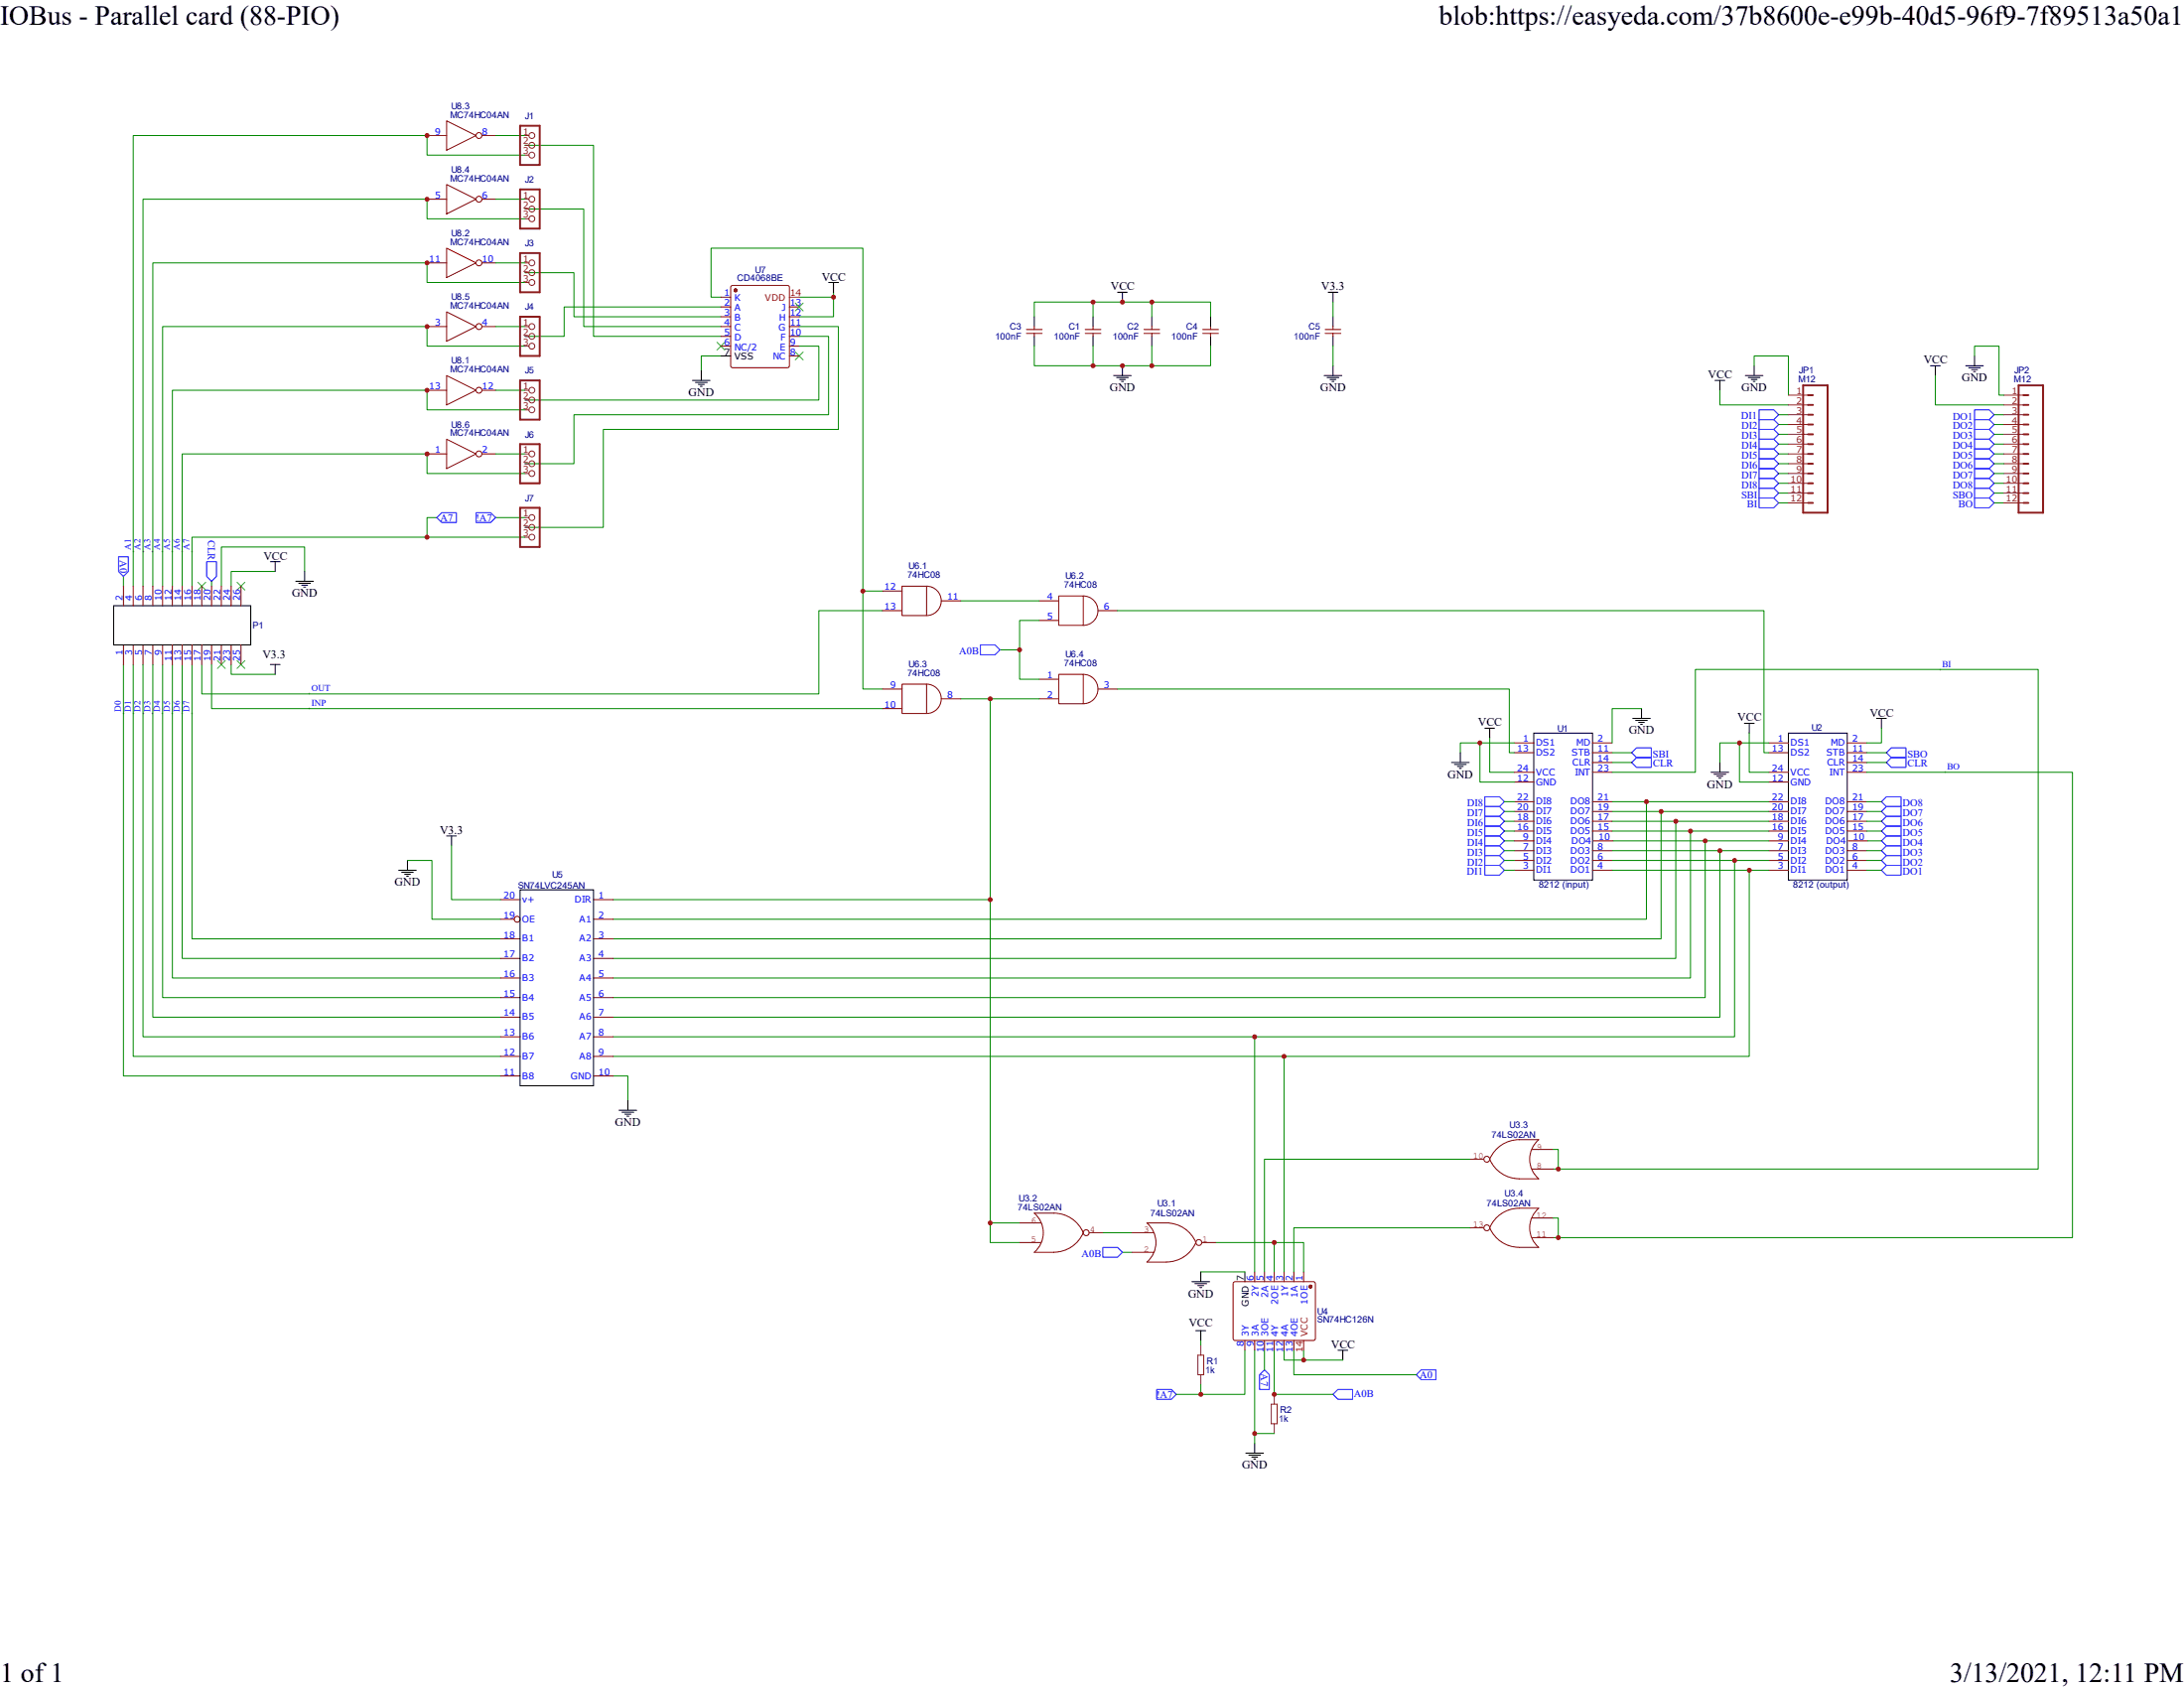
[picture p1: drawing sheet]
<svg xmlns="http://www.w3.org/2000/svg" width="279mm" height="216mm" viewBox="0 0 279 216" stroke-linecap="round" stroke-linejoin="round" font-family="sans-serif">
<g fill="none" stroke="#000" stroke-width=".13">
<path d="M106 36.1h1.3M106.6 36.1v1.3M143 37.4h1.2M143.6 37.4v1.2M169.9 37.4h1.3M170.5 37.4v1.2M88.6 48.7h2.2M89 48.9h1.5M89.3 49.2h.8M89.6 49.4h.2M89.7 47.4v1.3M92.2 45.5h1.3"/>
<path d="M132.3 40.5v1.3M132.3 43v1.3M139.8 40.5v1.3M139.8 43v1.3M142.5 48h2.2M142.8 48.3h1.5M143.2 48.5h.8M143.5 48.8h.2M143.6 46.8v1.2M147.4 40.5v1.3M147.4 43v1.3M154.9 40.5v1.3"/>
<path d="M154.9 43v1.3M169.4 48h2.3M169.8 48.3h1.5M170.2 48.5h.7M170.4 48.8h.3M170.5 40.5v1.3M170.5 43v1.3M170.5 46.8v1.2M219.4 48.7h1.3M220 48.7v1.2M223.3 48h2.2M223.7 48.3h1.5"/>
<path d="M224 48.5h.8M224.3 48.8h.2M224.4 46.8v1.2M247 46.8h1.2M247.6 46.8v1.2M251.5 46.8h2.2M251.9 47h1.5M252.2 47.3h.8M252.5 47.5h.2M252.6 45.5v1.3M34.6 71.8h1.2M35.2 71.8v1.3"/>
<path d="M37.8 74.3h2.3M38.2 74.6h1.5M38.6 74.8h.7M38.8 75.1h.3M39 73.1v1.2M34.6 85h1.2M35.2 85v1.2M185.7 97.5h2.2M186.1 97.8h1.5M186.4 98h.8M186.7 98.3h.2M186.8 96.3v1.2"/>
<path d="M190 93.1h1.2M190.6 93.1v1.3M196.2 93.8h7.5v18.8h-7.5zM208.9 91.9h2.2M209.2 92.1h1.6M209.6 92.4h.8M209.9 92.6h.2M210 90.6v1.3M218.9 98.8h2.3M219.3 99h1.5M219.6 99.3h.8M219.9 99.5h.2"/>
<path d="M220 97.5v1.3M223.2 92.5h1.2M223.8 92.5v1.3M228.8 93.8h7.5v18.8h-7.5zM240.1 91.9h1.2M240.7 91.9v1.2M51 111.3h2.3M51.4 111.6h1.5M51.8 111.8h.7M52 112.1h.3M52.1 110.1v1.2M57.1 106.9h1.3"/>
<path d="M57.8 106.9v1.3M66.5 113.8h9.4v25.1h-9.4zM79.2 142h2.2M79.6 142.3h1.5M79.9 142.5h.8M80.2 142.8h.2M80.3 140.8v1.2M152.5 163.9h2.2M152.9 164.2h1.5M153 170.2h1.2M153.2 164.4h.8M153.5 164.7h.2"/>
<path d="M153.6 162.7v1.2M153.6 170.2v1.3M171.2 172.7h1.2M171.8 172.7v1.3M159.4 185.9h2.2M159.8 186.1h1.5M160.1 186.4h.8M160.4 186.6h.2M160.5 184.6v1.3"/>
</g>
<g fill="none" stroke="#800" stroke-width=".13">
<path d="M54.6 17.3h2.5M57.1 15.5l3.8 1.8-3.8 1.9zM61.6 17.3h1.8M54.6 33.6h2.5M54.6 25.5h2.5M57.1 31.7l3.8 1.9-3.8 1.9zM57.1 23.6l3.8 1.9-3.8 1.9zM57.1 39.9l3.8 1.9-3.8 1.8zM61.6 33.6h1.8M61.6 25.5h1.8M92.2 38h1.3M92.2 39.3h1.3"/>
<path d="M93.5 36.6l.2-.1h7l.2 .1 .1 .2v10l-.1 .2h-.2h-7h-.2v-.2v-10zM101 39.3h1.2M54.6 58.1h2.5M54.6 49.9h2.5M54.6 41.8h2.5M57.1 56.2l3.8 1.9-3.8 1.8zM57.1 48l3.8 1.9-3.8 1.9zM61.6 58.1h1.8M61.6 49.9h1.8M61.6 41.8h1.8M92.2 41.8h1.3M92.2 40.5h1.3"/>
<path d="M92.2 43h1.3M92.2 44.3h1.3M101 41.8h1.2M101 40.5h1.2M101 43h1.2M101 44.3h1.2M101 45.5h1.2M131.3 42.6h2M131.3 42.1h2M132.3 41.8v.3M132.3 42.6v.4M138.8 42.6h2"/>
<path d="M138.8 42.1h2M139.8 41.8v.3M139.8 42.6v.4M146.4 42.6h2M146.4 42.1h2M147.4 41.8v.3M147.4 42.6v.4M153.9 42.6h2M153.9 42.1h2M154.9 41.8v.3M154.9 42.6v.4M169.5 42.6h2"/>
<path d="M169.5 42.1h2M170.5 41.8v.3M170.5 42.6v.4M112.9 75.6h2.5M112.9 78.1h2.5M115.4 75h3.1v3.7h-3.1zM118.5 75a1.88 1.88 0 0 1 1.9 1.9 1.88 1.88 0 0 1-1.9 1.8M120.4 76.9h2.5M132.9 76.9h2.6M132.9 79.4h2.6M135.5 76.2h3.1v3.8h-3.1zM138.6 76.2a1.88 1.88 0 0 1 1.9 1.9 1.88 1.88 0 0 1-1.9 1.9"/>
<path d="M140.5 78.1h2.5M112.9 88.1h2.5M112.9 90.6h2.5M115.4 87.5h3.1v3.8h-3.1zM118.5 87.5a1.88 1.88 0 0 1 1.9 1.9 1.88 1.88 0 0 1-1.9 1.9M120.4 89.4h2.5M132.9 89.4h2.6M132.9 86.9h2.6M135.5 86.2h3.1v3.8h-3.1zM138.6 86.2a1.88 1.88 0 0 1 1.9 1.9 1.88 1.88 0 0 1-1.9 1.9M140.5 88.1h2.5M193.7 95h2.5"/>
<path d="M193.7 96.3h2.5M193.7 98.8h2.5M203.7 95h2.5M203.7 96.3h2.5M203.7 97.5h2.5M203.7 98.8h2.5M226.3 95h2.5M226.3 96.3h2.5M226.3 98.8h2.5M236.3 95h2.5M236.3 96.3h2.5M236.3 97.5h2.5"/>
<path d="M236.3 98.8h2.5M64 115.1h2.5M64 117.6h1.8M75.9 115.1h2.5M75.9 117.6h2.5M193.7 111.3h2.5M193.7 110.1h2.5M193.7 108.8h2.5M193.7 107.6h2.5M193.7 100h2.5M193.7 106.3h2.5M193.7 105h2.5"/>
<path d="M193.7 103.8h2.5M193.7 102.5h2.5M203.7 111.3h2.5M203.7 110.1h2.5M203.7 108.8h2.5M203.7 106.3h2.5M203.7 105h2.5M203.7 103.8h2.5M203.7 102.5h2.5M203.9 107.6h2.5M226.3 111.3h2.5M226.3 110.1h2.5"/>
<path d="M226.3 108.8h2.5M226.3 107.6h2.5M226.3 100h2.5M226.3 106.3h2.5M226.3 105h2.5M226.3 103.8h2.5M226.3 102.5h2.5M236.3 111.3h2.5M236.3 110.1h2.5M236.3 108.8h2.5M236.3 106.3h2.5M236.3 105h2.5"/>
<path d="M236.3 103.8h2.5M236.3 102.5h2.5M236.4 107.6h2.5M64 120.1h2.5M64 122.6h2.5M64 125.1h2.5M64 127.6h2.5M64 130.1h2.5M64 132.6h2.5M64 135.1h2.5M64 137.6h2.5M75.9 120.1h2.5"/>
<path d="M75.9 122.6h2.5M75.9 125.1h2.5M75.9 127.6h2.5M75.9 130.1h2.5M75.9 132.6h2.5M75.9 135.1h2.5M75.9 137.6h2.5M157.8 164l.2-.1h10l.2 .1 .1 .2v7l-.1 .2-.2 .1h-10l-.2-.1v-.2v-7z"/>
<circle cx="61.3" cy="17.3" r=".38"/>
<circle cx="61.3" cy="25.5" r=".38"/>
<circle cx="61.3" cy="33.6" r=".38"/>
<circle cx="61.3" cy="49.9" r=".38"/>
<circle cx="61.3" cy="58.1" r=".38"/>
<circle cx="61.3" cy="41.8" r=".38"/>
<circle cx="66.2" cy="117.6" r=".38"/>
</g>
<g fill="none" stroke="#080" stroke-width=".13">
<path d="M63.4 17.3h3.8M67.2 18.6h8.7v24.4h16.3M67.2 19.8h-12.6v-2.5h-37.6v57.7M63.4 33.6h3.8M63.4 25.5h3.8M67.2 26.7h7.5v15.1h17.5M67.2 34.9h6.2v5.6h18.8M67.2 36.1h-12.6v-2.5h-35v41.4M67.2 28h-12.6v-2.5h-36.3v49.5M92.2 38h-1.2v-6.3h19.4v43.9h2.5M92.2 39.3h-20v3.7h-5M106.6 38v2.5h-4.4"/>
<path d="M106.6 37.4v.6h-4.4M139.8 38.6v1.9M147.4 38.6v1.9M170.5 38.6v1.9M63.4 58.1h3.8M63.4 49.9h3.8M63.4 41.8h3.8M67.2 52.4h-12.6v-2.5h-32.5v25.1M67.2 44.3h-12.6v-2.5h-33.8v33.2M92.2 45.5h-2.5v1.9M102.2 43h3.8v10h-32.6v6.3h-6.2M102.2 41.8h5.1v13.1h-30.1v12.6h-10"/>
<path d="M102.2 44.3h2.6v6.9h-37.6M132.3 40.5v-1.9h22.6v1.9M132.3 44.3v2.5h22.6v-2.5M139.8 44.3v2.5M147.4 44.3v2.5M170.5 44.3v2.5M220 49.9v1.9h8.8M224.4 46.8v-1.3h4.4v5M227.5 58.1h1.3M227.5 53h1.3M227.5 54.3h1.3M227.5 55.6h1.3"/>
<path d="M227.5 56.8h1.3M227.5 59.3h1.3M247.6 48v3.8h8.8M252.6 45.5v-1.2h3.1v6.2h.7M255.1 58.1h1.3M255.1 53h1.3M255.1 54.3h1.3M255.1 55.6h1.3M255.1 56.8h1.3M255.1 59.3h1.3M15.8 73.7v1.3M35.2 73.1h-5.6v1.9"/>
<path d="M39 73.1v-3.1h-10.7v5M54.6 68.7h-30v6.3M55.9 66.2h-1.3v2.5h12.6M63.4 66.2h3.8M67.2 60.6h-12.6v-2.5h-31.3v16.9M110.4 75.6v12.5h2.5M112.9 78.1h-8.1v10.7h-79v-3.8M122.9 76.9h10M132.9 79.4h-2.5v3.7M143 78.1h82.7v18.2h.6M227.5 60.6h1.3M227.5 61.8h1.3"/>
<path d="M227.5 63.1h1.3M227.5 64.3h1.3M255.1 60.6h1.3M255.1 61.8h1.3M255.1 63.1h1.3M255.1 64.3h1.3M15.8 85v52.6h48.2M17 85v50.1h47M18.3 85v47.6h45.7M19.6 85v45.1h44.4M20.8 85v42.6h43.2M22.1 85v40.1h41.9"/>
<path d="M23.3 85v37.6h40.7M24.6 85v35.1h39.4M27.1 85v5.6h85.8M29.6 85v1.2h5.6M122.9 89.4h10M126.7 89.4v25.7h-48.3M127.9 83.1h2.5v3.8h2.5M143 88.1h50.1v8.2h.6M186.8 96.3v-1.3h2.5v5h4.4M189.3 95h4.4M190.6 94.4v4.4h3.1M206.2 98.8h10.7v-13.2h43.8v63.9h-62"/>
<path d="M206.2 97.5h2.5M206.2 96.3h2.5M210 90.6h-3.8v4.4M220 97.5v-2.5h2.5v5h3.8M222.5 95h3.8M223.8 93.8v5h2.5M238.8 98.8h26.3v59.5h-66.4M238.8 97.5h2.5M238.8 96.3h2.5M240.7 93.1v1.9h-1.9M52.1 110.1h3.2v7.5h8.7M57.8 108.2v6.9h6.2"/>
<path d="M126.7 115.1v43.8h3.7M192.5 102.5h1.2M192.5 103.8h1.2M192.5 105h1.2M192.5 106.3h1.2M192.5 107.6h1.2M192.5 108.8h1.2M192.5 110.1h1.2M192.5 111.3h1.2M206.2 102.5h20.1M206.2 103.8h20.1M206.2 105h20.1"/>
<path d="M206.2 106.3h20.1M206.2 108.8h20.1M206.2 110.1h20.1M206.2 111.3h20.1M206.4 107.6h19.9M210.6 102.5v15.1h-132.2M212.5 103.8v16.3h-134.1M214.4 105v17.6h-136M216.3 106.3v18.8h-137.9M218.1 107.6v20h-139.7M220 108.8v21.3h-141.6M221.9 110.1v22.5h-143.5"/>
<path d="M223.8 111.3v23.8h-145.4M238.8 102.5h1.9M238.8 103.8h1.9M238.8 105h1.9M238.8 106.3h1.9M238.8 108.8h1.9M238.8 110.1h1.9M238.8 111.3h1.9M238.9 107.6h1.8M78.4 137.6h1.9v3.2M126.7 156.4h3.7M141.1 157.7h3.7"/>
<path d="M143.6 160.2h1.2"/>
</g>
<g fill="#000" stroke="#3c3" stroke-width=".13">
<path d="M101.7 38.8l1 1zM102.7 38.8l-1 1z"/>
<path d="M91.7 43.8l1 1zM92.7 43.8l-1 1z"/>
<path d="M101.7 45l1 1zM102.7 45l-1 1z"/>
<path d="M25.3 74.5l1 1zM25.3 75.5l1-1z"/>
<path d="M30.3 74.5l1 1zM30.3 75.5l1-1z"/>
<path d="M27.8 84.5l1 1zM27.8 85.5l1-1z"/>
<path d="M30.3 84.5l1 1zM30.3 85.5l1-1z"/>
</g>
<g fill="none" stroke="#8d2323" stroke-width=".25">
<path d="M66.5 16.1h2.5v5h-2.5zM66.5 24.2h2.5v5h-2.5zM66.5 32.4h2.5v5h-2.5zM66.5 40.5h2.5v5h-2.5zM66.5 48.7h2.5v5h-2.5zM66.5 56.8h2.5v5h-2.5zM230.7 49.3h3.1v16.3h-3.1zM231.3 56.8h.6M231.3 53h.6M231.3 51.8h.6M231.3 50.5h.6M231.3 55.6h.6"/>
<path d="M231.3 54.3h.6M231.3 58.1h.6M231.3 59.3h.6M258.2 49.3h3.2v16.3h-3.2zM258.9 56.8h.6M258.9 53h.6M258.9 51.8h.6M258.9 50.5h.6M258.9 55.6h.6M258.9 54.3h.6M258.9 58.1h.6M258.9 59.3h.6"/>
<path d="M66.5 64.9h2.5v5.1h-2.5zM231.3 61.8h.6M231.3 60.6h.6M231.3 63.1h.6M231.3 64.3h.6M258.9 61.8h.6M258.9 60.6h.6M258.9 63.1h.6M258.9 64.3h.6"/>
</g>
<g fill="none" stroke="#8d2323" stroke-width=".13">
<path d="M67.2 17.3h.5M67.2 18.6h.5M67.2 19.8h.5M67.2 33.6h.5M67.2 34.9h.5M67.2 36.1h.5M67.2 25.5h.5M67.2 26.7h.5M67.2 28h.5M67.2 58.1h.5M67.2 59.3h.5M67.2 49.9h.5"/>
<path d="M67.2 51.2h.5M67.2 52.4h.5M67.2 41.8h.5M67.2 43h.5M67.2 44.3h.5M228.8 58.1h2.5M228.8 59.3h2.5M228.8 50.5h2.5M228.8 51.8h2.5M228.8 53h2.5M228.8 54.3h2.5M228.8 55.6h2.5"/>
<path d="M228.8 56.8h2.5M256.4 58.1h2.5M256.4 59.3h2.5M256.4 50.5h2.5M256.4 51.8h2.5M256.4 53h2.5M256.4 54.3h2.5M256.4 55.6h2.5M256.4 56.8h2.5M67.2 66.2h.5M67.2 67.5h.5M67.2 68.7h.5"/>
<path d="M67.2 60.6h.5M228.8 60.6h2.5M228.8 61.8h2.5M228.8 63.1h2.5M228.8 64.3h2.5M256.4 60.6h2.5M256.4 61.8h2.5M256.4 63.1h2.5M256.4 64.3h2.5M162.6 179.6h.8v2.5h-.8zM163 182.1v1.3"/>
<circle cx="68" cy="17.3" r=".38"/>
<circle cx="68" cy="19.8" r=".38"/>
<circle cx="68" cy="18.6" r=".38"/>
<circle cx="68" cy="25.5" r=".38"/>
<circle cx="68" cy="28" r=".38"/>
<circle cx="68" cy="36.1" r=".38"/>
<circle cx="68" cy="26.7" r=".38"/>
<circle cx="68" cy="34.9" r=".38"/>
<circle cx="68" cy="33.6" r=".38"/>
<circle cx="68" cy="52.4" r=".38"/>
<circle cx="68" cy="44.3" r=".38"/>
<circle cx="68" cy="59.3" r=".38"/>
<circle cx="68" cy="51.2" r=".38"/>
<circle cx="68" cy="58.1" r=".38"/>
<circle cx="68" cy="49.9" r=".38"/>
<circle cx="68" cy="43" r=".38"/>
<circle cx="68" cy="41.8" r=".38"/>
<circle cx="68" cy="60.6" r=".38"/>
<circle cx="68" cy="67.5" r=".38"/>
<circle cx="68" cy="68.7" r=".38"/>
<circle cx="68" cy="66.2" r=".38"/>
</g>
<g fill="#800" stroke="#800" stroke-width=".13">
<circle cx="94.1" cy="37.1" r=".19"/>
<circle cx="167.7" cy="164.6" r=".19"/>
</g>
<path d="M101 38h1.2" fill="none" stroke="#f00" stroke-width=".13"/>
<g fill="none" stroke="#00f" stroke-width=".13">
<path d="M225 52.4h1.9l.6 .6-.6 .7h-1.9zM225 53.7h1.9l.6 .6-.6 .6h-1.9zM225 54.9h1.9l.6 .7-.6 .6h-1.9zM225 56.2h1.9l.6 .6-.6 .6h-1.9zM225 57.4h1.9l.6 .7-.6 .6h-1.9zM225 58.7h1.9l.6 .6-.6 .6h-1.9zM225 59.9h1.9l.6 .7-.6 .6h-1.9zM252.6 52.4h1.9l.6 .6-.6 .7h-1.9zM252.6 53.7h1.9l.6 .6-.6 .6h-1.9zM252.6 54.9h1.9l.6 .7-.6 .6h-1.9zM252.6 56.2h1.9l.6 .6-.6 .6h-1.9zM252.6 57.4h1.9l.6 .7-.6 .6h-1.9z"/>
<path d="M252.6 58.7h1.9l.6 .6-.6 .6h-1.9zM252.6 59.9h1.9l.6 .7-.6 .6h-1.9zM56.5 65.6h1.9v1.2h-1.9l-.6-.6zM60.9 65.6h1.9l.6 .6-.6 .6h-1.9zM225 61.2h1.9l.6 .6-.6 .6h-1.9zM225 62.4h1.9l.6 .7-.6 .6h-1.9zM225 63.7h1.9l.6 .6-.6 .6h-1.9zM252.6 61.2h1.9l.6 .6-.6 .6h-1.9zM252.6 62.4h1.9l.6 .7-.6 .6h-1.9zM252.6 63.7h1.9l.6 .6-.6 .6h-1.9zM125.4 82.5h1.9l.6 .6-.6 .6h-1.9zM208.7 97.5l.7-.6h1.9v1.3h-1.9z"/>
<path d="M208.7 96.3l.7-.7h1.9v1.3h-1.9zM242 96.9h1.8v1.3h-1.8l-.7-.7zM242 95.6h1.8v1.3h-1.8l-.7-.6zM190 110.7h1.8l.7 .6-.7 .6h-1.8zM190 109.4h1.8l.7 .7-.7 .6h-1.8zM190 108.2h1.8l.7 .6-.7 .6h-1.8zM190 106.9h1.8l.7 .7-.7 .6h-1.8zM190 105.7h1.8l.7 .6-.7 .6h-1.8zM190 104.4h1.8l.7 .6-.7 .7h-1.8zM190 103.2h1.8l.7 .6-.7 .6h-1.8zM190 101.9h1.8l.7 .6-.7 .7h-1.8zM240.7 111.3l.6-.6h1.9v1.2h-1.9z"/>
<path d="M240.7 110.1l.6-.7h1.9v1.3h-1.9zM240.7 106.3l.6-.6h1.9v1.2h-1.9zM240.7 105l.6-.6h1.9v1.3h-1.9zM241.3 108.2h1.9v1.2h-1.9l-.6-.6zM241.3 106.9h1.9v1.3h-1.9l-.6-.6zM241.3 103.2h1.9v1.2h-1.9l-.6-.6zM241.3 101.9h1.9v1.3h-1.9l-.6-.7zM141.1 159.5h1.9l.6 .7-.6 .6h-1.9zM148 177.7h1.9l.6 .6-.6 .7h-1.9zM170.5 178.3l.7-.6h1.8v1.3h-1.8zM181.2 175.8l.6-.6h1.9v1.3h-1.9z"/>
</g>
<g fill="#000">
<path d="M39.6 88.6v.3zM39.5 88.8h.2z"/>
<path d="M39.6 90.5v.3zM39.5 90.6h.2z"/>
<path d="M248.2 85.5v.2zM248.1 85.6h.2z"/>
<path d="M248.8 98.7v.2zM248.7 98.8h.3z"/>
</g>
<g fill="none" stroke="#840000" stroke-width=".13">
<path d="M130.4 158.9h2.8M130.4 156.4h2.8M139.3 157.7h1.8M144.8 157.7h2.8M146.7 156.4a3.3 3.3 0 0 1 0 5M196 149.5h2.7M196 147h2.7M196.8 145.8a3.3 3.3 0 0 0 0 5M134.8 160.2a4.1 4.1 0 0 0 3.8-2.5 4.1 4.1 0 0 0-3.8-2.5h-2.5a3.3 3.3 0 0 1 0 5h2.5M144.8 160.2h2.8"/>
<circle cx="139" cy="157.7" r=".38"/>
</g>
<g fill="#c00">
<circle cx="106.6" cy="38" r=".31"/>
<circle cx="54.6" cy="49.9" r=".31"/>
<circle cx="54.6" cy="58.1" r=".31"/>
<circle cx="54.6" cy="41.8" r=".31"/>
<circle cx="54.6" cy="33.6" r=".31"/>
<circle cx="54.6" cy="25.5" r=".31"/>
<circle cx="54.6" cy="17.3" r=".31"/>
<circle cx="223.8" cy="111.3" r=".31"/>
<circle cx="221.9" cy="110.1" r=".31"/>
<circle cx="220" cy="108.8" r=".31"/>
<circle cx="218.1" cy="107.5" r=".31"/>
<circle cx="216.3" cy="106.3" r=".31"/>
<circle cx="214.4" cy="105" r=".31"/>
<circle cx="212.5" cy="103.8" r=".31"/>
<circle cx="210.6" cy="102.5" r=".31"/>
<circle cx="110.4" cy="75.6" r=".31"/>
<circle cx="189.3" cy="95" r=".31"/>
<circle cx="222.5" cy="95" r=".31"/>
<circle cx="130.4" cy="83.1" r=".31"/>
<circle cx="54.6" cy="68.7" r=".31"/>
<circle cx="126.7" cy="89.4" r=".31"/>
<circle cx="126.7" cy="156.4" r=".31"/>
<circle cx="126.7" cy="115.1" r=".31"/>
<circle cx="143.6" cy="38.6" r=".31"/>
<circle cx="143.6" cy="46.8" r=".31"/>
<circle cx="147.4" cy="38.6" r=".31"/>
<circle cx="147.4" cy="46.8" r=".31"/>
<circle cx="139.8" cy="38.6" r=".31"/>
<circle cx="139.8" cy="46.8" r=".31"/>
</g>
<path d="M15.2 71.2h1.2v1.9l-.6 .6-.6-.6zM26.4 71.8h1.3v1.9l-.6 .6-.7-.6z" fill="none" stroke="#00f" stroke-width=".13"/>
<path d="M27.1 74.3v.7M160.5 132.6v30.1M164.3 135.1v27.6M155.5 158.9h7.5v3.8M163 158.9h3.8v3.8M188.1 157h-22.6v5.7M188.1 148.3h-26.3v14.4M198.7 147h.7v2.5M198.7 155.8h.7v2.5M153.6 162.7h5.7" fill="none" stroke="#080" stroke-width=".13"/>
<path d="M160.5 162.7v1.2M161.8 162.7v1.2M163 162.7v1.2M164.3 162.7v1.2M165.5 162.7v1.2M166.8 162.7v1.2" fill="none" stroke="#800" stroke-width=".13"/>
<path d="M159.3 162.7v1.2" fill="none" stroke="#000" stroke-width=".13"/>
<g fill="none" stroke="#840000" stroke-width=".13">
<path d="M146.7 156.4h2.5a4.1 4.1 0 0 1 3.8 2.5 4.1 4.1 0 0 1-3.8 2.5h-2.5M153.7 158.9h1.8M188.1 148.3h1.7M188.1 157h1.7M190.6 157a4.1 4.1 0 0 1 3.7-2.5h2.5a3.3 3.3 0 0 0 0 5h-2.5a4.1 4.1 0 0 1-3.7-2.5M190.6 148.3a4.1 4.1 0 0 0 3.7 2.5h2.5M196 158.3h2.7M196 155.8h2.7M196.8 145.8h-2.5a4.1 4.1 0 0 0-3.7 2.5"/>
<circle cx="153.4" cy="158.9" r=".38"/>
<circle cx="190.2" cy="148.3" r=".38"/>
<circle cx="190.2" cy="157" r=".38"/>
</g>
<g fill="#c00">
<circle cx="163" cy="158.9" r=".31"/>
<circle cx="199.4" cy="149.5" r=".31"/>
<circle cx="199.4" cy="158.3" r=".31"/>
<circle cx="160.5" cy="132.6" r=".31"/>
<circle cx="164.3" cy="135.1" r=".31"/>
</g>
<path d="M159.3 171.5v1.2" fill="none" stroke="#800" stroke-width=".13"/>
<path d="M153.6 171.5v.6M153.6 177.1v1.2M159.3 172.7v5.6h-8.8" fill="none" stroke="#080" stroke-width=".13"/>
<path d="M153.2 173.3h.8v2.5h-.8zM153.6 172.1v1.2M153.6 175.8v1.3" fill="none" stroke="#8d2323" stroke-width=".13"/>
<circle cx="153.6" cy="178.3" r=".31" fill="#c00"/>
<path d="M160.5 171.5v1.2M161.8 171.5v1.2" fill="none" stroke="#800" stroke-width=".13"/>
<path d="M160.5 172.7v11.9M160.5 183.4h2.5" fill="none" stroke="#080" stroke-width=".13"/>
<circle cx="160.5" cy="183.4" r=".31" fill="#c00"/>
<path d="M163 171.5v1.2M164.3 171.5v1.2M165.5 171.5v1.2" fill="none" stroke="#800" stroke-width=".13"/>
<path d="M166.8 171.5v1.2" fill="none" stroke="#f00" stroke-width=".13"/>
<path d="M163 172.7v5.6h7.5M164.3 172.7v1.3h2.5M165.5 172.7v3.1h15.7M166.8 172.7v1.3h5" fill="none" stroke="#080" stroke-width=".13"/>
<path d="M163 178.3v1.3" fill="none" stroke="#8d2323" stroke-width=".13"/>
<g fill="#c00">
<circle cx="166.8" cy="174" r=".31"/>
<circle cx="163" cy="178.3" r=".31"/>
</g>
<path d="M161.1 175.8l.7-.6 .6 .6v1.9h-1.3z" fill="none" stroke="#00f" stroke-width=".13"/>
<path d="M161.8 172.7v2.5" fill="none" stroke="#080" stroke-width=".13"/>
<g fill="#000">
<path d="M17 70.5v.2zM16.9 70.6h.3z"/>
<path d="M18.3 70.5v.2zM18.2 70.6h.2z"/>
<path d="M19.6 70.5v.2zM19.4 70.6h.3z"/>
<path d="M20.8 70.5v.2zM20.7 70.6h.2z"/>
<path d="M22.1 70.5v.2zM21.9 70.6h.3z"/>
<path d="M23.3 70.5v.2zM23.2 70.6h.2z"/>
<path d="M24.6 70.5v.2zM24.4 70.6h.3z"/>
<path d="M15.8 91.1v.3zM15.7 91.3h.2z"/>
<path d="M17 91.1v.3zM16.9 91.3h.3z"/>
<path d="M18.3 91.1v.3zM18.2 91.3h.2z"/>
<path d="M19.6 91.1v.3zM19.4 91.3h.3z"/>
<path d="M20.8 91.1v.3zM20.7 91.3h.2z"/>
<path d="M22.1 91.1v.3zM21.9 91.3h.3z"/>
<path d="M23.3 91.1v.3zM23.2 91.3h.2z"/>
<path d="M24.6 91.1v.3zM24.4 91.3h.3z"/>
</g>
<g fill="none" stroke="#800" stroke-width=".13">
<path d="M15.8 75v2.5M17 75v2.5M18.3 75v2.5M19.6 75v2.5M20.8 75v2.5M22.1 75v2.5M23.3 75v2.5M24.6 75v2.5M25.8 75v2.5M27.1 75v2.5M28.3 75v2.5M29.6 75v2.5"/>
<path d="M30.8 75v2.5M15.8 82.5v2.5M17 82.5v2.5M18.3 82.5v2.5M19.6 82.5v2.5M20.8 82.5v2.5M22.1 82.5v2.5M23.3 82.5v2.5M24.6 82.5v2.5M25.8 82.5v2.5M27.1 82.5v2.5M28.3 82.5v2.5"/>
<path d="M29.6 82.5v2.5M30.8 82.5v2.5"/>
</g>
<path d="M14.5 77.5h17.6v5h-17.6z" fill="none" stroke="#000" stroke-width=".13"/>
<g font-size="3.5">
<text x="0" y="3.2">IOBus - Parallel card (88-PIO)</text>
<text x="184.1" y="3.2">blob:https://easyeda.com/37b8600e-e99b-40d5-96f9-7f89513a50a1</text>
<text x="0" y="215.2">1 of 1</text>
<text x="249.4" y="215.2">3/13/2021, 12:11 PM</text>
</g>
<g font-size="1.5">
<text x="105.1" y="35.9">VCC</text>
<text x="142.1" y="37.1">VCC</text>
<text x="169" y="37.1">V3.3</text>
<text x="246.1" y="46.5">VCC</text>
<text x="88.1" y="50.7">GND</text>
<text x="142" y="50">GND</text>
<text x="168.9" y="50">GND</text>
<text x="218.5" y="48.4">VCC</text>
<text x="222.8" y="50">GND</text>
<text x="251" y="48.8">GND</text>
<text x="33.7" y="71.6">VCC</text>
<text x="37.3" y="76.4">GND</text>
<text x="33.6" y="84.2">V3.3</text>
<text x="189.1" y="92.9">VCC</text>
<text x="208.4" y="93.9">GND</text>
<text x="222.3" y="92.3">VCC</text>
<text x="239.2" y="91.6">VCC</text>
<text x="185.2" y="99.5">GND</text>
<text x="218.4" y="100.8">GND</text>
<text x="56.3" y="106.7">V3.3</text>
<text x="50.5" y="113.3">GND</text>
<text x="78.7" y="144">GND</text>
<text x="152" y="165.9">GND</text>
<text x="152.1" y="169.7">VCC</text>
<text x="170.3" y="172.5">VCC</text>
<text x="158.9" y="187.9">GND</text>
</g>
<g font-size="1.3" fill="#00f">
<text x="222.7" y="53.6">DI1</text>
<text x="249.8" y="53.7">DO1</text>
<text x="222.8" y="54.9">DI2</text>
<text x="222.8" y="56.2">DI3</text>
<text x="222.8" y="57.4">DI4</text>
<text x="222.8" y="58.7">DI5</text>
<text x="222.8" y="59.9">DI6</text>
<text x="249.8" y="54.9">DO2</text>
<text x="249.8" y="56.2">DO3</text>
<text x="249.8" y="57.4">DO4</text>
<text x="249.8" y="58.7">DO5</text>
<text x="249.8" y="59.9">DO6</text>
<text x="222.8" y="63.7">SBI</text>
<text x="222.8" y="61.2">DI7</text>
<text x="222.8" y="62.4">DI8</text>
<text x="223.5" y="64.9">BI</text>
<text x="249.8" y="63.7">SBO</text>
<text x="249.8" y="61.2">DO7</text>
<text x="249.8" y="62.4">DO8</text>
<text x="250.6" y="64.9">BO</text>
<text x="15.3" y="71.6" transform="rotate(90 15.3 71.6)">A0</text>
<text x="26.6" y="69" transform="rotate(90 26.6 69)">CLR</text>
<text x="56.3" y="66.6">A7</text>
<text x="60.9" y="66.6">!A7</text>
<text x="122.7" y="83.7">A0B</text>
<text x="211.4" y="96.9">SBI</text>
<text x="211.5" y="98">CLR</text>
<text x="244" y="96.9">SBO</text>
<text x="244" y="98">CLR</text>
<text x="187.7" y="106.9">DI5</text>
<text x="187.7" y="105.7">DI6</text>
<text x="187.7" y="104.4">DI7</text>
<text x="187.7" y="103.2">DI8</text>
<text x="243.4" y="106.9">DO5</text>
<text x="243.4" y="105.7">DO6</text>
<text x="243.4" y="104.4">DO7</text>
<text x="243.4" y="103.2">DO8</text>
<text x="187.7" y="111.9">DI1</text>
<text x="187.7" y="110.7">DI2</text>
<text x="187.7" y="109.4">DI3</text>
<text x="187.7" y="108.2">DI4</text>
<text x="243.4" y="110.7">DO2</text>
<text x="243.4" y="109.4">DO3</text>
<text x="243.4" y="108.2">DO4</text>
<text x="243.4" y="111.9">DO1</text>
<text x="138.4" y="160.8">A0B</text>
<text x="148" y="178.8">!A7</text>
<text x="161.3" y="175.6" transform="rotate(90 161.3 175.6)">A7</text>
<text x="173.2" y="178.6">A0B</text>
<text x="181.6" y="176.3">A0</text>
</g>
<g font-size="1.2" fill="#00f">
<text x="55.6" y="17.2">9</text>
<text x="61.6" y="17.2">8</text>
<text x="55.6" y="25.4">5</text>
<text x="61.6" y="25.4">6</text>
<text x="54.9" y="33.5">11</text>
<text x="61.6" y="33.5">10</text>
<text x="55.6" y="41.6">3</text>
<text x="61.6" y="41.6">4</text>
<text x="92.7" y="37.9">1</text>
<text x="92.7" y="39.1">2</text>
<text x="92.7" y="40.4">3</text>
<text x="92.7" y="41.6">4</text>
<text x="93.9" y="38.5">K</text>
<text x="93.9" y="39.8">A</text>
<text x="93.9" y="41">B</text>
<text x="99.7" y="41">H</text>
<text x="100" y="39.8">J</text>
<text x="101.1" y="41.6">11</text>
<text x="101.1" y="40.4">12</text>
<text x="101.1" y="39.1">13</text>
<text x="92.7" y="42.9">5</text>
<text x="92.7" y="44.1">6</text>
<text x="93.9" y="42.3">C</text>
<text x="93.9" y="43.5">D</text>
<text x="93.9" y="44.8">NC/2</text>
<text x="98.9" y="46">NC</text>
<text x="99.6" y="42.3">G</text>
<text x="99.8" y="44.8">E</text>
<text x="99.9" y="43.5">F</text>
<text x="101.1" y="45.4">8</text>
<text x="101.1" y="44.1">9</text>
<text x="101.1" y="42.9">10</text>
<text x="54.9" y="49.8">13</text>
<text x="61.6" y="49.8">12</text>
<text x="55.6" y="57.9">1</text>
<text x="61.6" y="57.9">2</text>
<text x="16.7" y="70.3" transform="rotate(-90 16.7 70.3)">A1</text>
<text x="18" y="70.3" transform="rotate(-90 18 70.3)">A2</text>
<text x="19.2" y="70.3" transform="rotate(-90 19.2 70.3)">A3</text>
<text x="20.5" y="70.3" transform="rotate(-90 20.5 70.3)">A4</text>
<text x="21.7" y="70.3" transform="rotate(-90 21.7 70.3)">A5</text>
<text x="23" y="70.3" transform="rotate(-90 23 70.3)">A6</text>
<text x="24.2" y="70.3" transform="rotate(-90 24.2 70.3)">A7</text>
<text x="15.7" y="76.9" transform="rotate(-90 15.7 76.9)">2</text>
<text x="16.9" y="76.9" transform="rotate(-90 16.9 76.9)">4</text>
<text x="18.2" y="76.9" transform="rotate(-90 18.2 76.9)">6</text>
<text x="19.4" y="76.9" transform="rotate(-90 19.4 76.9)">8</text>
<text x="20.7" y="76.9" transform="rotate(-90 20.7 76.9)">10</text>
<text x="21.9" y="76.9" transform="rotate(-90 21.9 76.9)">12</text>
<text x="23.2" y="76.9" transform="rotate(-90 23.2 76.9)">14</text>
<text x="24.4" y="76.9" transform="rotate(-90 24.4 76.9)">16</text>
<text x="25.7" y="76.9" transform="rotate(-90 25.7 76.9)">18</text>
<text x="26.9" y="76.9" transform="rotate(-90 26.9 76.9)">20</text>
<text x="28.2" y="76.9" transform="rotate(-90 28.2 76.9)">22</text>
<text x="29.4" y="76.9" transform="rotate(-90 29.4 76.9)">24</text>
<text x="30.7" y="76.9" transform="rotate(-90 30.7 76.9)">26</text>
<text x="113.1" y="75.5">12</text>
<text x="113.1" y="78">13</text>
<text x="121.2" y="76.7">11</text>
<text x="133.9" y="76.7">4</text>
<text x="141.2" y="78">6</text>
<text x="15.7" y="83.9" transform="rotate(-90 15.7 83.9)">1</text>
<text x="16.9" y="83.9" transform="rotate(-90 16.9 83.9)">3</text>
<text x="18.2" y="83.9" transform="rotate(-90 18.2 83.9)">5</text>
<text x="19.4" y="83.9" transform="rotate(-90 19.4 83.9)">7</text>
<text x="20.7" y="83.9" transform="rotate(-90 20.7 83.9)">9</text>
<text x="133.9" y="79.2">5</text>
<text x="21.9" y="84.6" transform="rotate(-90 21.9 84.6)">11</text>
<text x="23.2" y="84.6" transform="rotate(-90 23.2 84.6)">13</text>
<text x="24.4" y="84.6" transform="rotate(-90 24.4 84.6)">15</text>
<text x="25.7" y="84.6" transform="rotate(-90 25.7 84.6)">17</text>
<text x="26.9" y="84.6" transform="rotate(-90 26.9 84.6)">19</text>
<text x="28.2" y="84.6" transform="rotate(-90 28.2 84.6)">21</text>
<text x="29.4" y="84.6" transform="rotate(-90 29.4 84.6)">23</text>
<text x="30.7" y="84.6" transform="rotate(-90 30.7 84.6)">25</text>
<text x="39.8" y="88.4">OUT</text>
<text x="113.9" y="88">9</text>
<text x="121.2" y="89.3">8</text>
<text x="133.9" y="86.8">1</text>
<text x="133.9" y="89.3">2</text>
<text x="141.2" y="88">3</text>
<text x="248.5" y="85.3">BI</text>
<text x="15.5" y="91" transform="rotate(-90 15.5 91)">D0</text>
<text x="16.7" y="91" transform="rotate(-90 16.7 91)">D1</text>
<text x="18" y="91" transform="rotate(-90 18 91)">D2</text>
<text x="19.2" y="91" transform="rotate(-90 19.2 91)">D3</text>
<text x="20.5" y="91" transform="rotate(-90 20.5 91)">D4</text>
<text x="21.7" y="91" transform="rotate(-90 21.7 91)">D5</text>
<text x="23" y="91" transform="rotate(-90 23 91)">D6</text>
<text x="24.2" y="91" transform="rotate(-90 24.2 91)">D7</text>
<text x="39.8" y="90.3">INP</text>
<text x="113.1" y="90.5">10</text>
<text x="194.8" y="94.9">1</text>
<text x="196.5" y="95.4">DS1</text>
<text x="201.6" y="95.4">MD</text>
<text x="204.4" y="94.9">2</text>
<text x="227.4" y="94.9">1</text>
<text x="229" y="95.4">DS1</text>
<text x="234.2" y="95.4">MD</text>
<text x="236.9" y="94.9">2</text>
<text x="194.1" y="99.9">12</text>
<text x="194.1" y="96.1">13</text>
<text x="194.1" y="98.7">24</text>
<text x="196.5" y="100.4">GND</text>
<text x="196.5" y="96.6">DS2</text>
<text x="196.5" y="99.2">VCC</text>
<text x="201.1" y="96.6">STB</text>
<text x="201.1" y="97.9">CLR</text>
<text x="201.5" y="99.2">INT</text>
<text x="204.4" y="96.1">11</text>
<text x="204.4" y="97.4">14</text>
<text x="204.4" y="98.7">23</text>
<text x="226.7" y="99.9">12</text>
<text x="226.7" y="96.1">13</text>
<text x="226.7" y="98.7">24</text>
<text x="229" y="100.4">GND</text>
<text x="229" y="96.6">DS2</text>
<text x="229" y="99.2">VCC</text>
<text x="233.6" y="96.6">STB</text>
<text x="233.7" y="97.9">CLR</text>
<text x="234.1" y="99.2">INT</text>
<text x="236.9" y="96.1">11</text>
<text x="236.9" y="97.4">14</text>
<text x="236.9" y="98.7">23</text>
<text x="249.1" y="98.5">BO</text>
<text x="194.1" y="106.2">16</text>
<text x="194.1" y="104.9">18</text>
<text x="194.1" y="103.7">20</text>
<text x="194.1" y="102.4">22</text>
<text x="194.8" y="107.4">9</text>
<text x="196.5" y="107.9">DI4</text>
<text x="196.5" y="106.7">DI5</text>
<text x="196.5" y="105.4">DI6</text>
<text x="196.5" y="104.2">DI7</text>
<text x="196.5" y="102.9">DI8</text>
<text x="200.9" y="106.7">DO5</text>
<text x="200.9" y="105.4">DO6</text>
<text x="200.9" y="104.2">DO7</text>
<text x="200.9" y="102.9">DO8</text>
<text x="201" y="107.9">DO4</text>
<text x="204.4" y="106.2">15</text>
<text x="204.4" y="104.9">17</text>
<text x="204.4" y="103.7">19</text>
<text x="204.4" y="102.4">21</text>
<text x="204.5" y="107.4">10</text>
<text x="226.7" y="106.2">16</text>
<text x="226.7" y="104.9">18</text>
<text x="226.7" y="103.7">20</text>
<text x="226.7" y="102.4">22</text>
<text x="227.4" y="107.4">9</text>
<text x="229" y="107.9">DI4</text>
<text x="229" y="106.7">DI5</text>
<text x="229" y="105.4">DI6</text>
<text x="229" y="104.2">DI7</text>
<text x="229" y="102.9">DI8</text>
<text x="233.5" y="106.7">DO5</text>
<text x="233.5" y="105.4">DO6</text>
<text x="233.5" y="104.2">DO7</text>
<text x="233.5" y="102.9">DO8</text>
<text x="233.6" y="107.9">DO4</text>
<text x="236.9" y="106.2">15</text>
<text x="236.9" y="104.9">17</text>
<text x="236.9" y="103.7">19</text>
<text x="236.9" y="102.4">21</text>
<text x="237.1" y="107.4">10</text>
<text x="194.8" y="111.2">3</text>
<text x="194.8" y="109.9">5</text>
<text x="194.8" y="108.7">7</text>
<text x="196.5" y="111.7">DI1</text>
<text x="196.5" y="110.4">DI2</text>
<text x="196.5" y="109.2">DI3</text>
<text x="200.9" y="111.7">DO1</text>
<text x="200.9" y="110.4">DO2</text>
<text x="200.9" y="109.2">DO3</text>
<text x="204.4" y="111.2">4</text>
<text x="204.4" y="109.9">6</text>
<text x="204.4" y="108.7">8</text>
<text x="227.4" y="111.2">3</text>
<text x="227.4" y="109.9">5</text>
<text x="227.4" y="108.7">7</text>
<text x="229" y="111.7">DI1</text>
<text x="229" y="110.4">DI2</text>
<text x="229" y="109.2">DI3</text>
<text x="233.5" y="111.7">DO1</text>
<text x="233.5" y="110.4">DO2</text>
<text x="233.5" y="109.2">DO3</text>
<text x="236.9" y="111.2">4</text>
<text x="236.9" y="109.9">6</text>
<text x="236.9" y="108.7">8</text>
<text x="64.4" y="120">18</text>
<text x="64.4" y="117.4">19</text>
<text x="64.4" y="114.9">20</text>
<text x="66.8" y="117.9">OE</text>
<text x="66.8" y="115.4">v+</text>
<text x="73.5" y="115.4">DIR</text>
<text x="74.1" y="117.9">A1</text>
<text x="76.6" y="114.9">1</text>
<text x="76.6" y="117.4">2</text>
<text x="76.6" y="120">3</text>
<text x="64.4" y="125">16</text>
<text x="64.4" y="122.5">17</text>
<text x="66.8" y="125.5">B3</text>
<text x="66.8" y="123">B2</text>
<text x="66.8" y="120.5">B1</text>
<text x="74.1" y="120.5">A2</text>
<text x="74.1" y="123">A3</text>
<text x="74.1" y="125.5">A4</text>
<text x="76.6" y="122.5">4</text>
<text x="76.6" y="125">5</text>
<text x="64.4" y="130">14</text>
<text x="64.4" y="127.5">15</text>
<text x="66.8" y="130.5">B5</text>
<text x="66.8" y="128">B4</text>
<text x="74.1" y="128">A5</text>
<text x="74.1" y="130.5">A6</text>
<text x="76.6" y="127.5">6</text>
<text x="76.6" y="130">7</text>
<text x="64.4" y="137.5">11</text>
<text x="64.4" y="135">12</text>
<text x="64.4" y="132.5">13</text>
<text x="66.8" y="138">B8</text>
<text x="66.8" y="135.5">B7</text>
<text x="66.8" y="133">B6</text>
<text x="73" y="138">GND</text>
<text x="74.1" y="133">A7</text>
<text x="74.1" y="135.5">A8</text>
<text x="76.6" y="132.5">8</text>
<text x="76.6" y="135">9</text>
<text x="76.6" y="137.5">10</text>
<text x="160.4" y="163.9" transform="rotate(-90 160.4 163.9)">6</text>
<text x="161" y="165.9" transform="rotate(-90 161 165.9)">2Y</text>
<text x="161.6" y="163.9" transform="rotate(-90 161.6 163.9)">5</text>
<text x="162.3" y="166" transform="rotate(-90 162.3 166)">2A</text>
<text x="162.9" y="163.9" transform="rotate(-90 162.9 163.9)">4</text>
<text x="163.5" y="166.8" transform="rotate(-90 163.5 166.8)">2OE</text>
<text x="164.1" y="163.9" transform="rotate(-90 164.1 163.9)">3</text>
<text x="164.8" y="165.9" transform="rotate(-90 164.8 165.9)">1Y</text>
<text x="165.4" y="163.9" transform="rotate(-90 165.4 163.9)">2</text>
<text x="166" y="166" transform="rotate(-90 166 166)">1A</text>
<text x="166.6" y="163.9" transform="rotate(-90 166.6 163.9)">1</text>
<text x="167.3" y="166.8" transform="rotate(-90 167.3 166.8)">1OE</text>
<text x="159.1" y="172.3" transform="rotate(-90 159.1 172.3)">8</text>
<text x="159.8" y="171" transform="rotate(-90 159.8 171)">3Y</text>
<text x="160.4" y="172.3" transform="rotate(-90 160.4 172.3)">9</text>
<text x="161" y="171" transform="rotate(-90 161 171)">3A</text>
<text x="161.6" y="173" transform="rotate(-90 161.6 173)">10</text>
<text x="162.3" y="171" transform="rotate(-90 162.3 171)">3OE</text>
<text x="162.9" y="173" transform="rotate(-90 162.9 173)">11</text>
<text x="163.5" y="171" transform="rotate(-90 163.5 171)">4Y</text>
<text x="164.1" y="173" transform="rotate(-90 164.1 173)">12</text>
<text x="164.8" y="171" transform="rotate(-90 164.8 171)">4A</text>
<text x="165.4" y="173" transform="rotate(-90 165.4 173)">13</text>
<text x="166" y="171" transform="rotate(-90 166 171)">4OE</text>
</g>
<g font-size="1.2" fill="#000080">
<text x="57.6" y="15.1">MC74HC04AN</text>
<text x="57.7" y="14">U8.3</text>
<text x="67.2" y="15.2">J1</text>
<text x="57.6" y="23.2">MC74HC04AN</text>
<text x="57.7" y="22.1">U8.4</text>
<text x="67.2" y="23.4">J2</text>
<text x="57.6" y="31.4">MC74HC04AN</text>
<text x="57.7" y="30.2">U8.2</text>
<text x="67.2" y="31.5">J3</text>
<text x="94.3" y="35.9">CD4068BE</text>
<text x="96.6" y="35">U7</text>
<text x="57.6" y="39.5">MC74HC04AN</text>
<text x="57.7" y="38.4">U8.5</text>
<text x="67.2" y="39.7">J4</text>
<text x="57.6" y="47.7">MC74HC04AN</text>
<text x="57.7" y="46.5">U8.1</text>
<text x="67.2" y="47.8">J5</text>
<text x="127.3" y="43.4">100nF</text>
<text x="129.2" y="42.2">C3</text>
<text x="134.8" y="43.4">100nF</text>
<text x="136.7" y="42.2">C1</text>
<text x="142.3" y="43.4">100nF</text>
<text x="144.2" y="42.2">C2</text>
<text x="149.9" y="43.4">100nF</text>
<text x="151.7" y="42.2">C4</text>
<text x="165.5" y="43.4">100nF</text>
<text x="167.4" y="42.2">C5</text>
<text x="230.1" y="47.8">JP1</text>
<text x="257.7" y="47.8">JP2</text>
<text x="230.1" y="48.9">M12</text>
<text x="257.6" y="48.9">M12</text>
<text x="57.6" y="55.8">MC74HC04AN</text>
<text x="57.7" y="54.7">U8.6</text>
<text x="67.2" y="56">J6</text>
<text x="67.2" y="64.1">J7</text>
<text x="116.1" y="73.9">74HC08</text>
<text x="116.2" y="72.8">U6.1</text>
<text x="136.1" y="75.2">74HC08</text>
<text x="136.3" y="74">U6.2</text>
<text x="32.3" y="80.4">P1</text>
<text x="116.1" y="86.5">74HC08</text>
<text x="116.2" y="85.3">U6.3</text>
<text x="136.1" y="85.2">74HC08</text>
<text x="136.3" y="84">U6.4</text>
<text x="199.2" y="93.5">U1</text>
<text x="231.7" y="93.5">U2</text>
<text x="66.3" y="113.6">SN74LVC245AN</text>
<text x="70.6" y="112.2">U5</text>
<text x="196.9" y="113.6">8212 (input)</text>
<text x="229.4" y="113.6">8212 (output)</text>
<text x="190.8" y="145.5">74LS02AN</text>
<text x="193.1" y="144.3">U3.3</text>
<text x="130.2" y="154.8">74LS02AN</text>
<text x="130.3" y="153.7">U3.2</text>
<text x="147.2" y="155.5">74LS02AN</text>
<text x="148" y="154.3">U3.1</text>
<text x="190.2" y="154.3">74LS02AN</text>
<text x="192.5" y="153">U3.4</text>
<text x="168.5" y="169.2">SN74HC126N</text>
<text x="168.5" y="168.1">U4</text>
<text x="154.2" y="175.6">1k</text>
<text x="154.4" y="174.5">R1</text>
<text x="163.6" y="181.9">1k</text>
<text x="163.8" y="180.8">R2</text>
</g>
<g font-size="1.2" fill="#8d2323">
<text x="66.9" y="17.2">1</text>
<text x="66.9" y="18.5">2</text>
<text x="66.9" y="19.7">3</text>
<text x="66.9" y="25.4">1</text>
<text x="66.9" y="26.6">2</text>
<text x="66.9" y="27.9">3</text>
<text x="66.9" y="33.5">1</text>
<text x="66.9" y="34.8">2</text>
<text x="66.9" y="41.6">1</text>
<text x="66.9" y="36">3</text>
<text x="66.9" y="42.9">2</text>
<text x="66.9" y="44.1">3</text>
<text x="66.9" y="49.8">1</text>
<text x="66.9" y="51">2</text>
<text x="66.9" y="52.3">3</text>
<text x="229.8" y="50.4">1</text>
<text x="229.8" y="51.7">2</text>
<text x="229.8" y="52.9">3</text>
<text x="257.4" y="50.4">1</text>
<text x="257.4" y="51.7">2</text>
<text x="257.4" y="52.9">3</text>
<text x="66.9" y="57.9">1</text>
<text x="66.9" y="59.2">2</text>
<text x="229.8" y="54.2">4</text>
<text x="229.8" y="55.4">5</text>
<text x="229.8" y="56.7">6</text>
<text x="229.8" y="57.9">7</text>
<text x="229.8" y="59.2">8</text>
<text x="257.4" y="54.2">4</text>
<text x="257.4" y="55.4">5</text>
<text x="257.4" y="56.7">6</text>
<text x="257.4" y="57.9">7</text>
<text x="257.4" y="59.2">8</text>
<text x="66.9" y="60.4">3</text>
<text x="229" y="61.7">10</text>
<text x="229" y="62.9">11</text>
<text x="229" y="64.2">12</text>
<text x="229.8" y="60.4">9</text>
<text x="256.6" y="61.7">10</text>
<text x="256.6" y="62.9">11</text>
<text x="256.6" y="64.2">12</text>
<text x="257.4" y="60.4">9</text>
<text x="66.9" y="66.1">1</text>
<text x="66.9" y="67.3">2</text>
<text x="66.9" y="68.6">3</text>
</g>
<g font-size="1.2" fill="#f00">
<text x="97.9" y="38.5">VDD</text>
<text x="101.1" y="37.9">14</text>
<text x="166.6" y="173" transform="rotate(-90 166.6 173)">14</text>
<text x="167.3" y="171" transform="rotate(-90 167.3 171)">VCC</text>
</g>
<g font-size="1.2">
<text x="92.7" y="45.4">7</text>
<text x="93.9" y="46">VSS</text>
<text x="159.1" y="163.9" transform="rotate(-90 159.1 163.9)">7</text>
<text x="159.8" y="167.1" transform="rotate(-90 159.8 167.1)">GND</text>
</g>
<g font-size="1.2" fill="#840000">
<text x="188.5" y="148.3">10</text>
<text x="196.6" y="149.5">8</text>
<text x="196.6" y="147">9</text>
<text x="196.5" y="155.8">12</text>
<text x="131.9" y="158.9">5</text>
<text x="131.9" y="156.4">6</text>
<text x="139.4" y="157.7">4</text>
<text x="146.3" y="160.2">2</text>
<text x="146.3" y="157.7">3</text>
<text x="153.8" y="158.9">1</text>
<text x="188.5" y="157">13</text>
<text x="196.5" y="158.3">11</text>
</g>
</svg>
